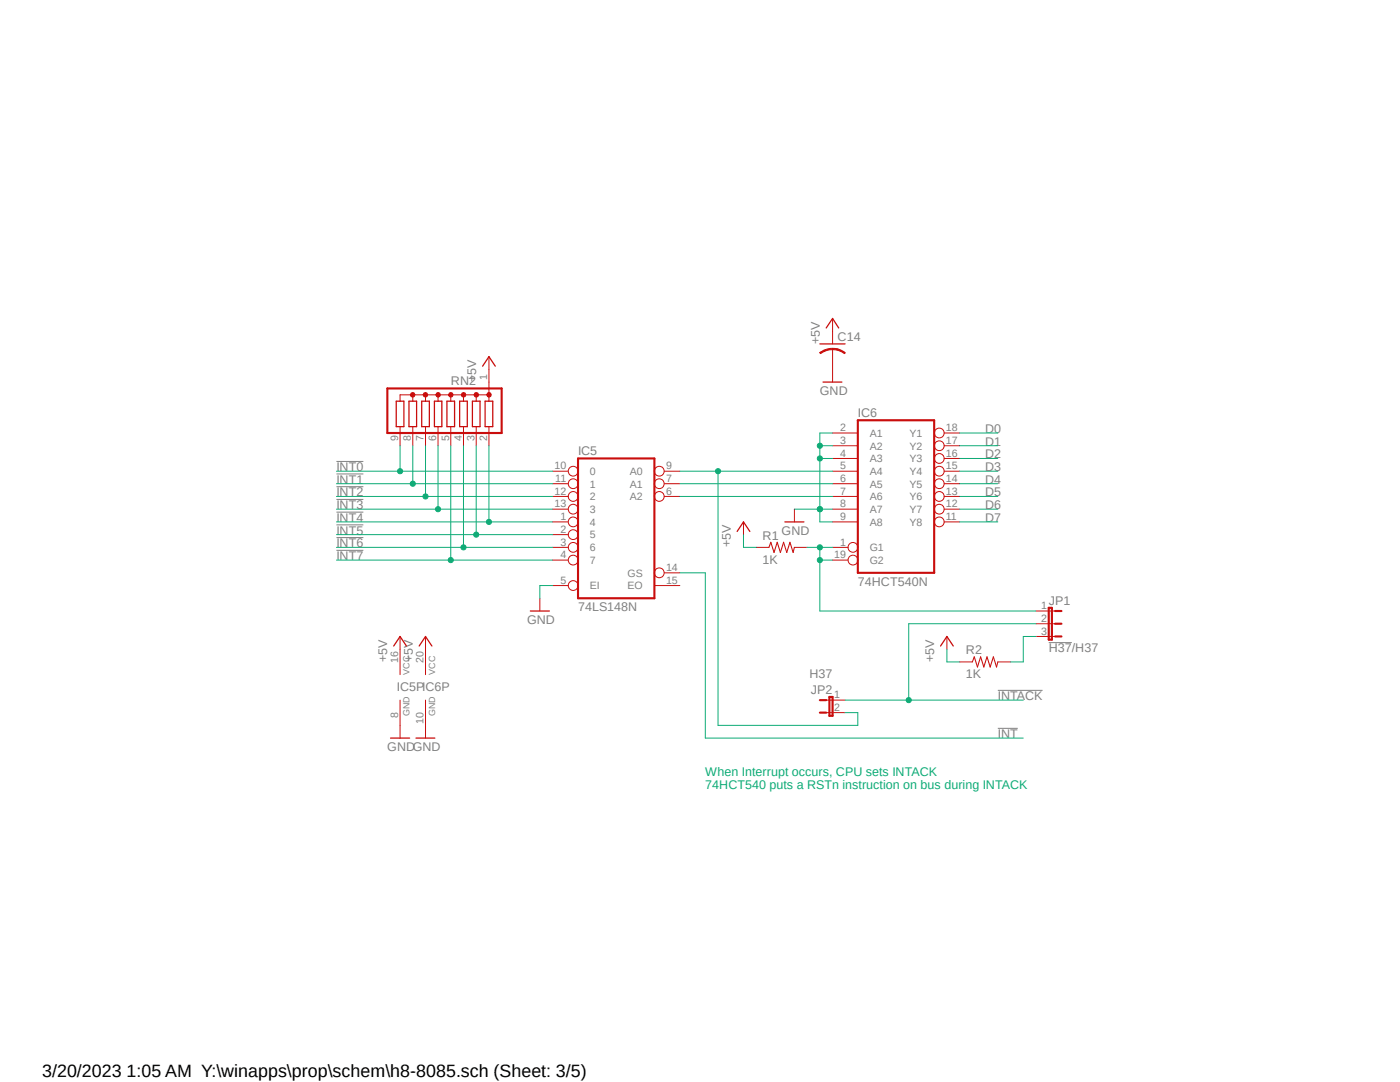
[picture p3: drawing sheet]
<svg xmlns="http://www.w3.org/2000/svg" width="279mm" height="216mm" viewBox="0 0 279 216" stroke-linecap="round" stroke-linejoin="round" font-family="sans-serif">
<path d="M66.5 61.2l154.9 96.9M221.4 61.2l-154.9 96.9" fill="none" stroke="#fff" stroke-width=".2"/>
<path d="M67.1 92.1h5.4M67.1 94.6h5.4M67.1 97.1h5.4M67.1 99.7h5.4M67.1 107.3h5.4M67.1 109.8h5.4M67.1 102.2h5.4M67.1 104.7h5.4M199.1 137.8h9M209.3 128.2h4.6M199.1 145.3h4" fill="none" stroke="#808080" stroke-width=".2"/>
<path d="M77.3 77.5h22.8v8.9h-22.8zM115.4 91.5h15.2v27.9h-15.2zM171.2 83.9h15.2v30.4h-15.2z" fill="none" stroke="#c90d0c" stroke-width=".42"/>
<g fill="none" stroke="#c90d0c" stroke-width=".2">
<path d="M82.4 78.8v1.3M84.9 78.8v1.3M87.4 78.8v1.3M90 78.8v1.3M92.5 78.8v1.3M95 78.8v1.3M97.6 76.2v3.9M97.6 78.8h-17.8v1.3M79.8 85.1v1.3M82.4 85.1v1.3M84.9 85.1v1.3M87.4 85.1v1.3"/>
<path d="M90 85.1v1.3M92.5 85.1v1.3M95 85.1v1.3M97.6 85.1v1.3M110.3 99.1h3.1M110.3 96.5h3.1M110.3 94h3.1M132.6 99.1h3.1M132.6 96.5h3.1M132.6 94h3.1M166.2 99.1h5M166.2 96.5h5"/>
<path d="M166.2 94h5M166.2 86.4h5M166.2 88.9h5M166.2 91.5h5M188.4 99.1h3.1M188.4 96.5h3.1M188.4 94h3.1M188.4 86.4h3.1M188.4 88.9h3.1M188.4 91.5h3.1M110.3 104.1h3.1M110.3 106.7h3.1"/>
<path d="M110.3 109.2h3.1M110.3 111.8h3.1M110.3 116.8h3.1M110.3 101.6h3.1M130.6 116.8h5.1M132.6 114.3h3.1M166.2 104.1h5M166.2 109.2h3M166.2 111.8h3M166.2 101.6h5M188.4 104.1h3.1M188.4 101.6h3.1"/>
<circle cx="114.4" cy="94" r=".98"/>
<circle cx="114.4" cy="99.1" r=".98"/>
<circle cx="114.4" cy="96.5" r=".98"/>
<circle cx="131.6" cy="94" r=".98"/>
<circle cx="131.6" cy="99.1" r=".98"/>
<circle cx="131.6" cy="96.5" r=".98"/>
<circle cx="187.4" cy="91.5" r=".98"/>
<circle cx="187.4" cy="94" r=".98"/>
<circle cx="187.4" cy="88.9" r=".98"/>
<circle cx="187.4" cy="86.4" r=".98"/>
<circle cx="187.4" cy="99.1" r=".98"/>
<circle cx="187.4" cy="96.5" r=".98"/>
<circle cx="114.4" cy="109.2" r=".98"/>
<circle cx="114.4" cy="106.7" r=".98"/>
<circle cx="114.4" cy="111.8" r=".98"/>
<circle cx="114.4" cy="101.6" r=".98"/>
<circle cx="114.4" cy="116.8" r=".98"/>
<circle cx="114.4" cy="104.1" r=".98"/>
<circle cx="131.6" cy="114.3" r=".98"/>
<circle cx="170.2" cy="109.2" r=".98"/>
<circle cx="170.2" cy="111.8" r=".98"/>
<circle cx="187.4" cy="101.6" r=".98"/>
<circle cx="187.4" cy="104.1" r=".98"/>
</g>
<path d="M79.1 80.1h1.5v5h-1.5zM81.6 80.1h1.5v5h-1.5zM84.2 80.1h1.5v5h-1.5zM86.7 80.1h1.5v5h-1.5zM89.2 80.1h1.5v5h-1.5zM91.7 80.1h1.6v5h-1.6zM94.3 80.1h1.5v5h-1.5zM96.8 80.1h1.5v5h-1.5z" fill="none" stroke="#c90d0c" stroke-width=".25"/>
<path d="M82 78.4l.4-.1 .3 .1 .1 .4-.1 .3-.3 .1-.4-.1-.1-.3h.5h-.5z" fill-rule="evenodd" fill="#c90d0c"/>
<path d="M82 78.4l.4-.1 .3 .1 .1 .4-.1 .3-.3 .1-.4-.1-.1-.3h.5h-.5z" fill="none" stroke="#c90d0c" stroke-width=".2"/>
<path d="M84.6 78.4l.3-.1 .3 .1 .1 .4-.1 .3-.3 .1-.3-.1-.1-.3h.5h-.5z" fill-rule="evenodd" fill="#c90d0c"/>
<path d="M84.6 78.4l.3-.1 .3 .1 .1 .4-.1 .3-.3 .1-.3-.1-.1-.3h.5h-.5z" fill="none" stroke="#c90d0c" stroke-width=".2"/>
<path d="M87.1 78.4l.3-.1 .4 .1 .1 .4-.1 .3-.4 .1-.3-.1-.1-.3h.5h-.5z" fill-rule="evenodd" fill="#c90d0c"/>
<path d="M87.1 78.4l.3-.1 .4 .1 .1 .4-.1 .3-.4 .1-.3-.1-.1-.3h.5h-.5z" fill="none" stroke="#c90d0c" stroke-width=".2"/>
<path d="M89.7 78.4l.3-.1 .3 .1 .1 .4-.1 .3-.3 .1-.3-.1-.2-.3h.5h-.5z" fill-rule="evenodd" fill="#c90d0c"/>
<path d="M89.7 78.4l.3-.1 .3 .1 .1 .4-.1 .3-.3 .1-.3-.1-.2-.3h.5h-.5z" fill="none" stroke="#c90d0c" stroke-width=".2"/>
<path d="M92.2 78.4l.3-.1 .3 .1 .2 .4-.2 .3-.3 .1-.3-.1-.1-.3h.5h-.5z" fill-rule="evenodd" fill="#c90d0c"/>
<path d="M92.2 78.4l.3-.1 .3 .1 .2 .4-.2 .3-.3 .1-.3-.1-.1-.3h.5h-.5z" fill="none" stroke="#c90d0c" stroke-width=".2"/>
<path d="M94.7 78.4l.3-.1 .4 .1 .1 .4-.1 .3-.4 .1-.3-.1-.1-.3h.5h-.5z" fill-rule="evenodd" fill="#c90d0c"/>
<path d="M94.7 78.4l.3-.1 .4 .1 .1 .4-.1 .3-.4 .1-.3-.1-.1-.3h.5h-.5z" fill="none" stroke="#c90d0c" stroke-width=".2"/>
<path d="M97.3 78.4l.3-.1 .3 .1 .1 .4-.1 .3-.3 .1-.3-.1-.1-.3h.5h-.5z" fill-rule="evenodd" fill="#c90d0c"/>
<g fill="none" stroke="#c90d0c" stroke-width=".2">
<path d="M97.3 78.4l.3-.1 .3 .1 .1 .4-.1 .3-.3 .1-.3-.1-.1-.3h.5h-.5zM97.6 73.7v2.5M166.2 69.6v1.6M79.8 86.4v2.5M82.4 86.4v2.5M84.9 86.4v2.5M87.4 86.4v2.5M90 86.4v2.5M92.5 86.4v2.5M95 86.4v2.5M97.6 86.4v2.5M150.9 109.2h2.6"/>
<path d="M158.5 109.2h2.6M206.8 127h3.8M206.8 124.5h3.8M206.8 121.9h3.8"/>
</g>
<path d="M153.5 109.2l.3-1 .7 2 .6-2 .6 2 .7-2 .6 2 .6-2 .7 2 .2-1" fill="none" stroke="#c90d0c" stroke-width=".21"/>
<path d="M209.3 121.3h.6v6.3h-.6zM210.6 127h1.2M210.6 124.5h1.2M210.6 121.9h1.2" fill="none" stroke="#c90d0c" stroke-width=".42"/>
<path d="M163.6 68.6h5.1" fill="none" stroke="#c90d0c" stroke-width=".25"/>
<path d="M166.2 69.5a3.4 3.4 0 0 1 2.5 .9l-.2 .2a3.9 3.9 0 0 0-2.3-.8z" fill-rule="evenodd" fill="#c90d0c"/>
<path d="M166.2 69.5a3.4 3.4 0 0 1 2.5 .9l-.2 .2a3.9 3.9 0 0 0-2.3-.8z" fill="none" stroke="#c90d0c" stroke-width=".2"/>
<path d="M163.6 70.4a4.3 4.3 0 0 1 2.6-.9v.3a4.1 4.1 0 0 0-2.5 .8z" fill-rule="evenodd" fill="#c90d0c"/>
<g fill="none" stroke="#c90d0c" stroke-width=".2">
<path d="M97.6 71.2v2.5M163.6 70.4a4.3 4.3 0 0 1 2.6-.9v.3a4.1 4.1 0 0 0-2.5 .8zM166.2 63.5v5.1M166.2 71.2v5M107.7 119.4v2.5M148.4 104.1v2.6M158.5 101.6v2.5M79.8 127v7.6M79.8 139.7v7.6M84.9 127v7.6M84.9 139.7v7.6M164.9 139.7h3.8"/>
<path d="M189 127v2.5M191.5 132.1h2.6M199.1 132.1h2.6M164.9 142.2h3.8"/>
</g>
<path d="M96.3 73.1l1.3-1.9 1.2 1.9M164.3 76.2h3.7M164.9 65.4l1.3-1.9 1.2 1.9M147.1 106l1.3-1.9 1.2 1.9M156.6 104.1h3.8M78.6 128.9l1.2-1.9 1.3 1.9M83.7 128.9l1.2-1.9 1.3 1.9M105.8 121.9h3.8M187.7 128.9l1.3-1.9 1.2 1.9M77.9 147.3h3.8M83 147.3h3.8" fill="none" stroke="#c90d0c" stroke-width=".25"/>
<path d="M194.1 132.1l.3-1 .7 2 .6-2 .6 2 .7-2 .6 2 .6-2 .7 2 .2-1" fill="none" stroke="#c90d0c" stroke-width=".21"/>
<path d="M163.6 139.7h1.3M165.5 139.1h.7v3.7h-.7zM163.6 142.2h1.3" fill="none" stroke="#c90d0c" stroke-width=".42"/>
<path d="M92.5 88.9v20.3M67.1 109.2h43.2" fill="none" stroke="#0dab76" stroke-width=".2"/>
<circle cx="92.5" cy="109.2" r=".51" fill="#0dab76"/>
<g fill="none" stroke="#0dab76" stroke-width=".2">
<path d="M90 88.9v22.9M67.1 111.8h43.2"/>
<circle cx="92.5" cy="109.2" r=".51"/>
</g>
<circle cx="90" cy="111.8" r=".51" fill="#0dab76"/>
<g fill="none" stroke="#0dab76" stroke-width=".2">
<path d="M67.1 94h43.2M79.8 88.9v5.1"/>
<circle cx="90" cy="111.8" r=".51"/>
</g>
<circle cx="79.8" cy="94" r=".51" fill="#0dab76"/>
<g fill="none" stroke="#0dab76" stroke-width=".2">
<path d="M67.1 96.5h43.2M82.4 88.9v7.6"/>
<circle cx="79.8" cy="94" r=".51"/>
</g>
<circle cx="82.4" cy="96.5" r=".51" fill="#0dab76"/>
<g fill="none" stroke="#0dab76" stroke-width=".2">
<path d="M67.1 99.1h43.2M84.9 88.9v10.2"/>
<circle cx="82.4" cy="96.5" r=".51"/>
</g>
<circle cx="84.9" cy="99.1" r=".51" fill="#0dab76"/>
<g fill="none" stroke="#0dab76" stroke-width=".2">
<path d="M87.4 88.9v12.7M67.1 101.6h43.2"/>
<circle cx="84.9" cy="99.1" r=".51"/>
</g>
<circle cx="87.4" cy="101.6" r=".51" fill="#0dab76"/>
<g fill="none" stroke="#0dab76" stroke-width=".2">
<path d="M97.6 88.9v15.2M67.1 104.1h43.2"/>
<circle cx="87.4" cy="101.6" r=".51"/>
</g>
<circle cx="97.6" cy="104.1" r=".51" fill="#0dab76"/>
<g fill="none" stroke="#0dab76" stroke-width=".2">
<path d="M95 88.9v17.8M67.1 106.7h43.2"/>
<circle cx="97.6" cy="104.1" r=".51"/>
</g>
<circle cx="95" cy="106.7" r=".51" fill="#0dab76"/>
<g fill="none" stroke="#0dab76" stroke-width=".2">
<path d="M135.7 94h30.5M143.3 94v50.7h27.9v-2.5h-2.5"/>
<circle cx="95" cy="106.7" r=".51"/>
</g>
<circle cx="143.3" cy="94" r=".51" fill="#0dab76"/>
<g fill="none" stroke="#0dab76" stroke-width=".2">
<path d="M161.1 109.2h5.1M163.6 109.2v2.6h2.6"/>
<circle cx="143.3" cy="94" r=".51"/>
</g>
<circle cx="163.6" cy="109.2" r=".51" fill="#0dab76"/>
<g fill="none" stroke="#0dab76" stroke-width=".2">
<path d="M163.6 111.8v10.1"/>
<circle cx="163.6" cy="109.2" r=".51"/>
</g>
<circle cx="163.6" cy="111.8" r=".51" fill="#0dab76"/>
<g fill="none" stroke="#0dab76" stroke-width=".2">
<path d="M191.5 86.4h7.6M191.5 88.9h7.6M191.5 91.5h7.6M191.5 94h7.6M191.5 96.5h7.6M191.5 99.1h7.6M135.7 114.3h5.1v33h63.4M191.5 101.6h7.6M191.5 104.1h7.6M163.6 121.9h43.2M168.7 139.7h35.5M206.8 124.5h-25.4v15.2"/>
<circle cx="163.6" cy="111.8" r=".51"/>
</g>
<circle cx="181.4" cy="139.7" r=".51" fill="#0dab76"/>
<g fill="none" stroke="#0dab76" stroke-width=".2">
<path d="M163.6 88.9h2.6M166.2 86.4h-2.6v17.7h2.6"/>
<circle cx="181.4" cy="139.7" r=".51"/>
</g>
<circle cx="163.6" cy="88.9" r=".51" fill="#0dab76"/>
<circle cx="163.6" cy="88.9" r=".51" fill="none" stroke="#0dab76" stroke-width=".2"/>
<circle cx="163.6" cy="101.6" r=".51" fill="#0dab76"/>
<g fill="none" stroke="#0dab76" stroke-width=".2">
<path d="M163.6 101.6h2.6"/>
<circle cx="163.6" cy="101.6" r=".51"/>
</g>
<circle cx="163.6" cy="101.6" r=".51" fill="#0dab76"/>
<g fill="none" stroke="#0dab76" stroke-width=".2">
<path d="M163.6 91.5h2.6M158.5 101.6h5.1"/>
<circle cx="163.6" cy="101.6" r=".51"/>
</g>
<circle cx="163.6" cy="91.5" r=".51" fill="#0dab76"/>
<g fill="none" stroke="#0dab76" stroke-width=".2">
<path d="M135.7 96.5h30.5M135.7 99.1h30.5M110.3 116.8h-2.6v2.6M148.4 106.7v2.5h2.5M189 129.5v2.6h2.5M206.8 127h-2.6v5.1h-2.5"/>
<circle cx="163.6" cy="91.5" r=".51"/>
</g>
<text font-size="3.6" x="8.4" y="214.9">3/20/2023 1:05 AM Y:\winapps\prop\schem\h8-8085.sch (Sheet: 3/5)</text>
<g font-size="2.5" fill="#808080">
<text x="163.6" y="68.6" transform="rotate(-90 163.6 68.6)">+5V</text>
<text x="167.2" y="68">C14</text>
<text x="90" y="76.9">RN2</text>
<text x="95" y="76.2" transform="rotate(-90 95 76.2)">+5V</text>
<text x="163.6" y="78.8">GND</text>
<text x="171.2" y="83.2">IC6</text>
<text x="196.6" y="86.4">D0</text>
<text x="196.6" y="88.9">D1</text>
<text x="67.1" y="94">INT0</text>
<text x="115.4" y="90.8">IC5</text>
<text x="196.6" y="91.5">D2</text>
<text x="196.6" y="94">D3</text>
<text x="67.1" y="96.6">INT1</text>
<text x="67.1" y="99.1">INT2</text>
<text x="67.1" y="101.6">INT3</text>
<text x="196.6" y="96.6">D4</text>
<text x="196.6" y="99.1">D5</text>
<text x="196.6" y="101.6">D6</text>
<text x="67.1" y="104.1">INT4</text>
<text x="67.1" y="106.7">INT5</text>
<text x="152.2" y="107.7">R1</text>
<text x="156" y="106.7">GND</text>
<text x="196.6" y="104.1">D7</text>
<text x="67.1" y="109.2">INT6</text>
<text x="67.1" y="111.8">INT7</text>
<text x="145.8" y="109.2" transform="rotate(-90 145.8 109.2)">+5V</text>
<text x="152.2" y="112.5">1K</text>
<text x="171.2" y="116.8">74HCT540N</text>
<text x="105.2" y="124.5">GND</text>
<text x="115.4" y="121.9">74LS148N</text>
<text x="209.3" y="120.6">JP1</text>
<text x="192.8" y="130.6">R2</text>
<text x="209.3" y="130.2">H37/H37</text>
<text x="77.3" y="132.1" transform="rotate(-90 77.3 132.1)">+5V</text>
<text x="79.2" y="137.8">IC5PIC6P</text>
<text x="82.4" y="132.1" transform="rotate(-90 82.4 132.1)">+5V</text>
<text x="161.5" y="135.3">H37</text>
<text x="186.4" y="132.1" transform="rotate(-90 186.4 132.1)">+5V</text>
<text x="192.8" y="135.4">1K</text>
<text x="161.8" y="138.4">JP2</text>
<text x="199.1" y="139.7">INTACK</text>
<text x="77.3" y="149.8">GNDGND</text>
<text x="199.1" y="147.3">INT</text>
</g>
<g font-size="2.5" fill="#0dab76">
<text x="140.8" y="154.8">When Interrupt occurs, CPU sets INTACK</text>
<text x="140.8" y="157.4">74HCT540 puts a RSTn instruction on bus during INTACK</text>
</g>
<g font-size="2.1" fill="#808080">
<text x="97.2" y="75.9" transform="rotate(-90 97.2 75.9)">1</text>
<text x="79.5" y="87.9" transform="rotate(-90 79.5 87.9)">9</text>
<text x="82" y="87.9" transform="rotate(-90 82 87.9)">8</text>
<text x="84.5" y="87.9" transform="rotate(-90 84.5 87.9)">7</text>
<text x="87.1" y="87.9" transform="rotate(-90 87.1 87.9)">6</text>
<text x="89.6" y="87.9" transform="rotate(-90 89.6 87.9)">5</text>
<text x="92.2" y="87.9" transform="rotate(-90 92.2 87.9)">4</text>
<text x="94.7" y="87.9" transform="rotate(-90 94.7 87.9)">3</text>
<text x="97.2" y="87.9" transform="rotate(-90 97.2 87.9)">2</text>
<text x="167.7" y="86">2</text>
<text x="167.7" y="88.6">3</text>
<text x="173.6" y="87.2">A1</text>
<text x="173.6" y="89.7">A2</text>
<text x="181.5" y="89.7">Y2</text>
<text x="181.5" y="87.2">Y1</text>
<text x="188.8" y="88.6">17</text>
<text x="188.8" y="86">18</text>
<text x="110.7" y="93.6">10</text>
<text x="117.7" y="94.8">0</text>
<text x="125.7" y="94.8">A0</text>
<text x="132.9" y="93.6">9</text>
<text x="167.7" y="91.1">4</text>
<text x="167.7" y="93.6">5</text>
<text x="173.6" y="92.2">A3</text>
<text x="173.6" y="94.8">A4</text>
<text x="181.5" y="94.8">Y4</text>
<text x="181.5" y="92.2">Y3</text>
<text x="188.8" y="93.6">15</text>
<text x="188.8" y="91.1">16</text>
<text x="110.7" y="98.7">12</text>
<text x="110.7" y="101.3">13</text>
<text x="110.8" y="96.2">11</text>
<text x="117.7" y="97.3">1</text>
<text x="117.7" y="99.8">2</text>
<text x="125.7" y="99.8">A2</text>
<text x="125.7" y="97.3">A1</text>
<text x="132.9" y="98.7">6</text>
<text x="132.9" y="96.2">7</text>
<text x="167.7" y="96.2">6</text>
<text x="167.7" y="98.7">7</text>
<text x="167.7" y="101.3">8</text>
<text x="173.6" y="97.3">A5</text>
<text x="173.6" y="99.8">A6</text>
<text x="181.5" y="99.8">Y6</text>
<text x="181.5" y="97.3">Y5</text>
<text x="188.8" y="101.3">12</text>
<text x="188.8" y="98.7">13</text>
<text x="188.8" y="96.2">14</text>
<text x="111.8" y="103.8">1</text>
<text x="111.8" y="106.3">2</text>
<text x="117.7" y="104.9">4</text>
<text x="117.7" y="107.4">5</text>
<text x="117.7" y="102.4">3</text>
<text x="167.7" y="103.8">9</text>
<text x="173.6" y="102.4">A7</text>
<text x="173.6" y="104.9">A8</text>
<text x="181.5" y="104.9">Y8</text>
<text x="181.5" y="102.4">Y7</text>
<text x="188.8" y="103.8">11</text>
<text x="111.8" y="108.9">3</text>
<text x="111.8" y="111.4">4</text>
<text x="117.7" y="110">6</text>
<text x="117.7" y="112.5">7</text>
<text x="132.9" y="114">14</text>
<text x="166.5" y="111.4">19</text>
<text x="167.7" y="108.9">1</text>
<text x="173.6" y="110">G1</text>
<text x="173.6" y="112.5">G2</text>
<text x="111.8" y="116.5">5</text>
<text x="117.7" y="117.6">EI</text>
<text x="125.2" y="115.1">GS</text>
<text x="125.2" y="117.6">EO</text>
<text x="132.9" y="116.5">15</text>
<text x="207.8" y="121.6">1</text>
<text x="207.8" y="124.1">2</text>
<text x="207.8" y="126.6">3</text>
<text x="79.5" y="132.3" transform="rotate(-90 79.5 132.3)">16</text>
<text x="84.5" y="132.3" transform="rotate(-90 84.5 132.3)">20</text>
<text x="79.5" y="143.2" transform="rotate(-90 79.5 143.2)">8</text>
<text x="166.5" y="139.3">1</text>
<text x="166.5" y="141.9">2</text>
<text x="84.5" y="144.4" transform="rotate(-90 84.5 144.4)">10</text>
</g>
<g font-size="1.8" fill="#808080">
<text x="81.7" y="134.6" transform="rotate(-90 81.7 134.6)">VCC</text>
<text x="86.8" y="134.6" transform="rotate(-90 86.8 134.6)">VCC</text>
<text x="81.7" y="143" transform="rotate(-90 81.7 143)">GND</text>
<text x="86.8" y="143" transform="rotate(-90 86.8 143)">GND</text>
</g>
</svg>
